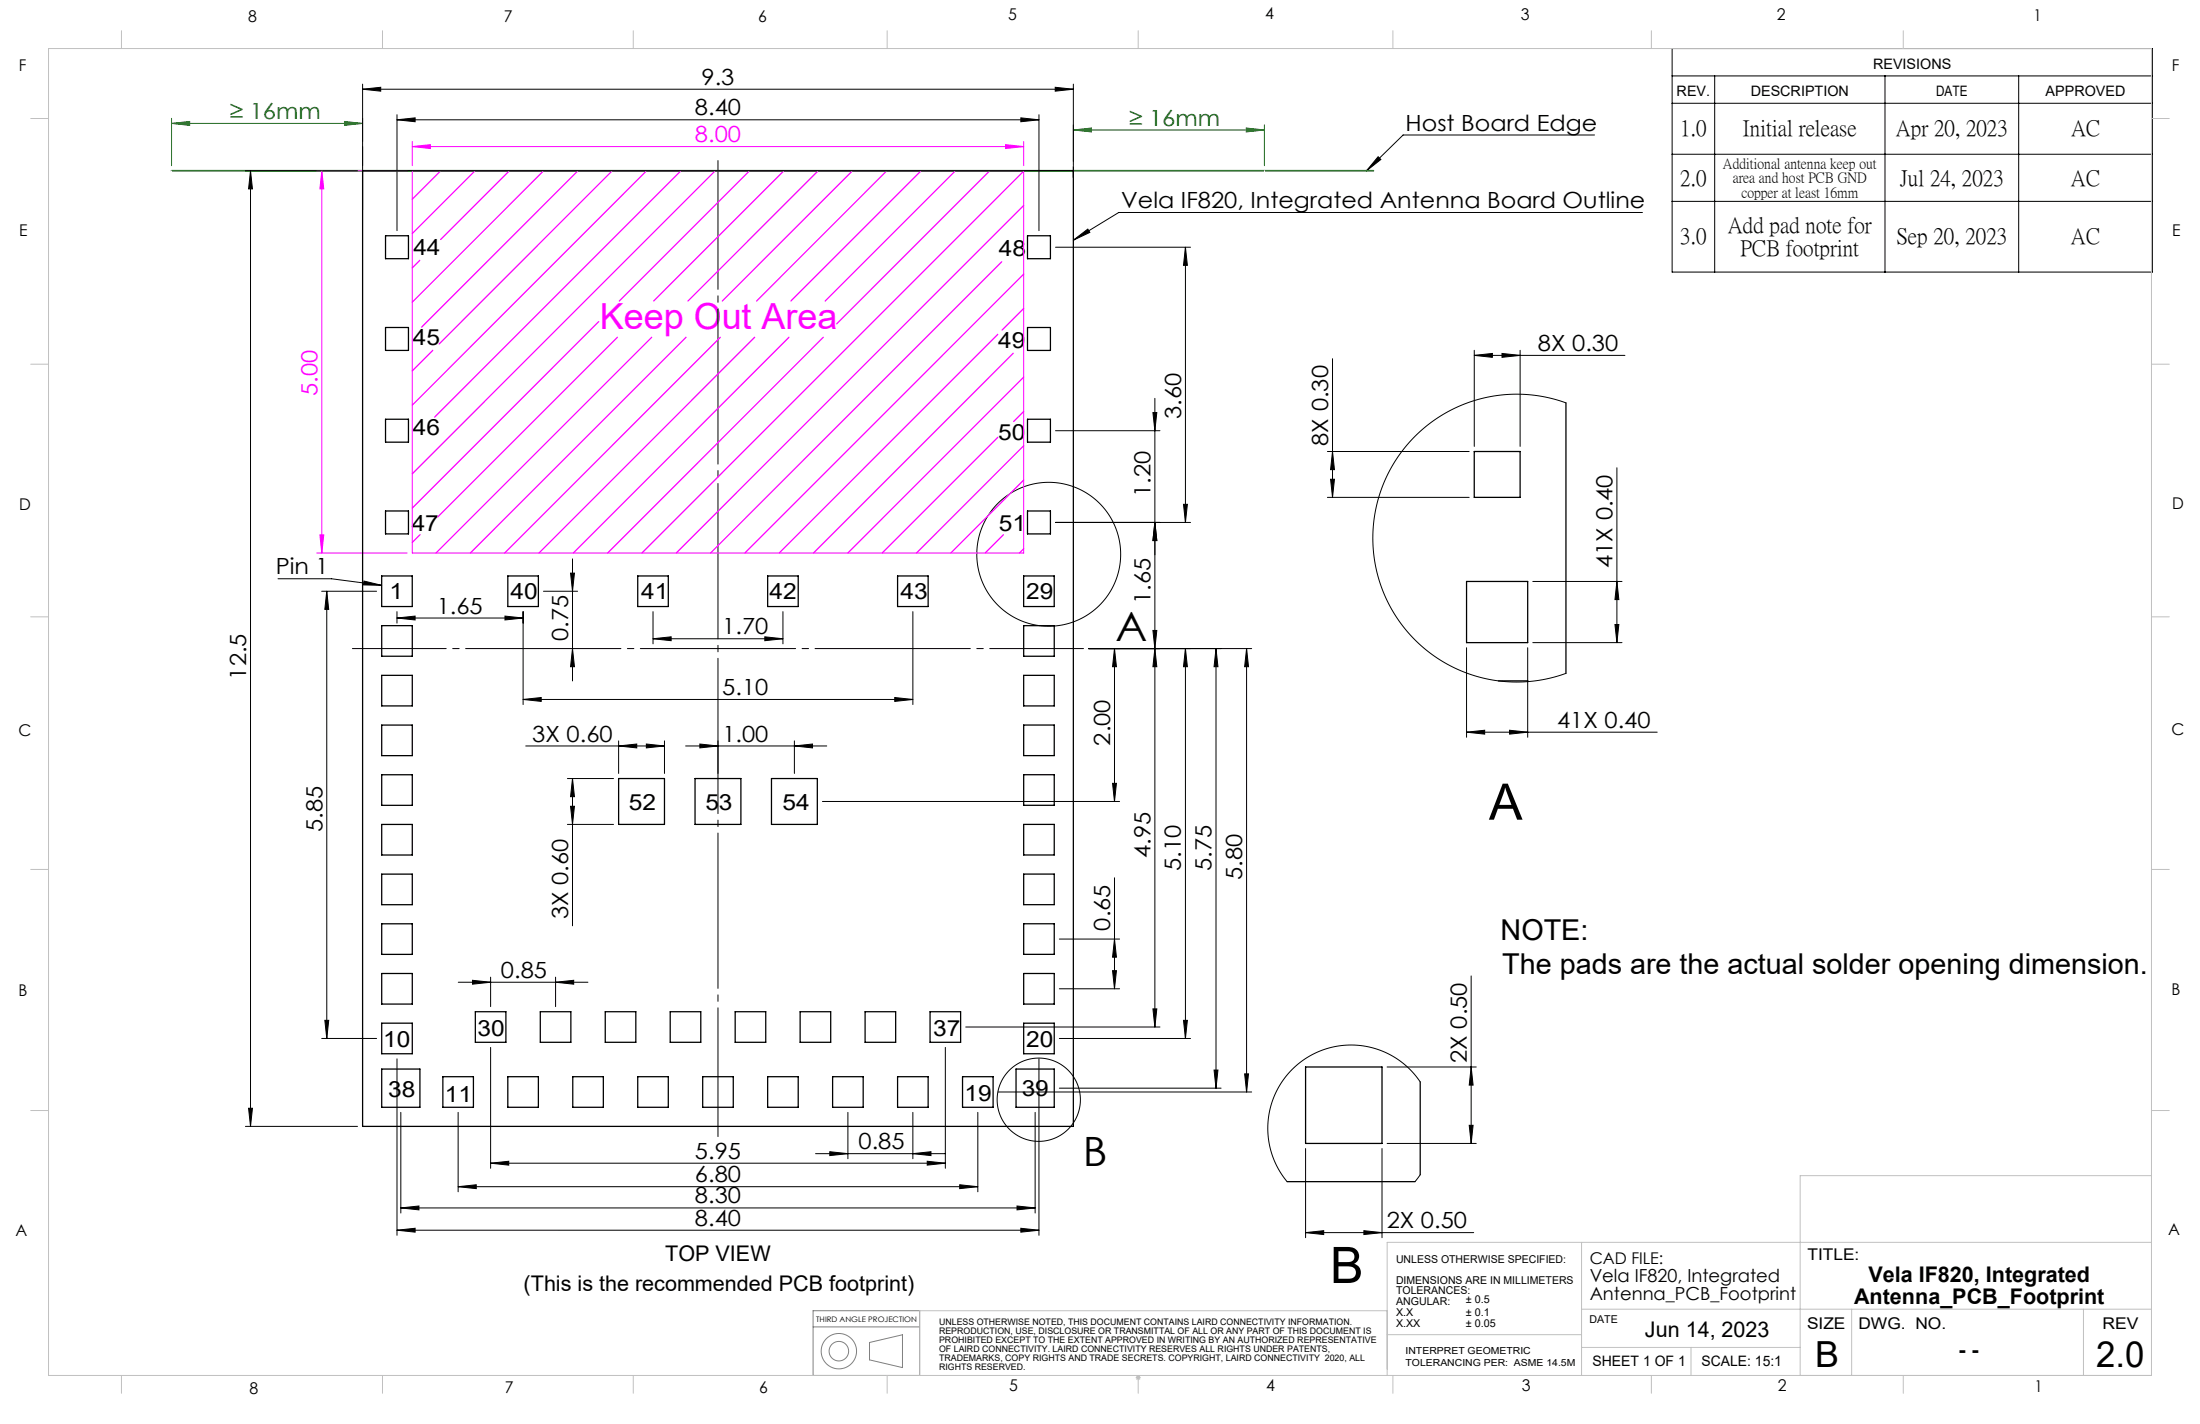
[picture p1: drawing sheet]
<svg xmlns="http://www.w3.org/2000/svg" width="432mm" height="279mm" viewBox="0 0 432 279" stroke-linecap="round" stroke-linejoin="round" font-family="sans-serif">
<g fill="none" stroke="#000" stroke-width=".2">
<path d="M71.2 17.5l3.5-.4v.8zM71.2 16.5v24.7M71.2 17.5h139.5M207.1 17.1l3.6 .4-3.6 .4zM210.7 16.5v16M328.2 9.5h94.2v43.9h-94.2zM328.2 14.9h94.2M336.5 14.9v38.5M370 14.9v38.5M396.2 14.9v38.5M48.2 33.5h22M49.2 33.5v187.5"/>
<path d="M49.2 33.5l.3 3.6h-.7zM77.9 23.5l3.6-.4v.8zM77.9 22.5v22.8M77.9 23.5h126M200.4 23.1l3.5 .4-3.5 .4zM203.9 22.5v22.8M270.5 30.7l.5 .6-2.8 2.2zM313 26.5h-37.6l-7.2 7M328.2 20.3h94.2M328.2 30.3h94.2M328.2 39.5h94.2M207.2 48.5h26.5"/>
<path d="M210.7 47.1l2.8-2.2 .4 .7zM232.7 48.5v54M232.7 48.5l.3 3.6h-.7zM322.4 41.7h-102.8l-8.9 5.4M226.7 78.2v123.3M261.5 70.4v27.2M289.4 69.7l3.5-.3v.7zM289.4 68.7v18.9M289.4 69.7h29.5M294.8 69.4l3.6 .3-3.6 .4zM298.4 68.7v18.9M207.2 84.5h20.5"/>
<path d="M226.3 81h.8l-.4 3.5zM232.3 99h.7l-.3 3.5zM260.5 97.6h27.9M260.5 88.6h27.9M261.2 94h.7l-.4 3.6zM261.5 88.6l.4 3.5h-.7zM317.4 91.8v34.3M54.6 113.6h10.4l9.9 1.2M64.1 116l.4 3.6h-.7zM64.1 116v87.8M71.4 114l3.5 .8h-3.6zM73.9 116h-10.8"/>
<path d="M106.7 116h6.7M112 112.5h.7l-.3 3.5zM112.4 109.7v23.9M207.2 102.5h26.5M226.7 102.5l.4 3.6h-.8zM300.8 114.1h17.6M317.4 114.1l.3 3.5h-.7zM77.9 121.3l3.6-.4v.7zM77.9 120v2.3M77.9 121.3h24.8M99.1 120.9l3.6 .4-3.6 .3zM102.7 137.2l3.5-.3v.7z"/>
<path d="M102.7 120v18.2M102.7 137.2h76.5M112.4 127.3l.3 3.5h-.7zM128.2 125.3l3.5-.4v.8zM128.2 120v6.3M128.2 125.3h25.5M150.1 124.9l3.6 .4-3.6 .4zM153.7 120v6.3M175.6 136.9l3.6 .3-3.6 .4zM179.2 120v18.2M213.7 127.3h32M218.7 127.3v30"/>
<path d="M218.7 127.3l.4 3.5h-.7zM226.3 123.7h.7l-.3 3.6zM226.7 127.3l.4 3.5h-.8zM232.7 127.3l.3 3.5h-.7zM232.7 127.3v76.5M238.7 127.3v86.2M238.7 127.3l.3 3.5h-.7zM244.7 127.3v87M244.7 127.3l.3 3.5h-.7zM287.8 127.1v17.6M299.8 127.1v17.6M300.8 126.1h17.6"/>
<path d="M317 122.5h.7l-.3 3.6zM103.2 146.4h27.2M111.4 152.8h9M112 158.2h.7l-.3 3.6zM112.4 152.8l.3 3.5h-.7zM112.4 152.8v28.8M121.4 146.4l3.6-.4v.7zM121.4 145.4v6.4M126.9 146l3.5 .4-3.5 .3zM130.4 145.4v6.4M134.6 146.4h27.7M137.4 146l3.5 .4-3.5 .3z"/>
<path d="M140.9 145.4v6.4M155.9 146.4l3.6-.4v.7zM155.9 145.4v6.4M161.4 157.3h58.3M218.4 153.7h.7l-.4 3.6zM287.8 143.7l3.6-.4v.7zM287.8 143.7h37.5M296.3 143.3l3.5 .4-3.5 .3zM111.4 161.8h9M218.7 172.2v21.8M89.9 192.7h25.5M92.7 192.3l3.6 .4-3.6 .4z"/>
<path d="M96.3 191.7v5.8M109 192.7l3.6-.4v.8zM109 191.7v5.8M207.9 184.3h11.8M207.9 194h11.8M218.4 190.5h.7l-.4 3.5zM218.7 184.3l.4 3.5h-.7zM226.3 198h.8l-.4 3.5zM288.7 191.5v32.9M48.8 217.5h.7l-.3 3.5zM63.8 200.2h.7l-.4 3.6zM73.9 203.8h-10.8"/>
<path d="M77.9 207.8v34.6M78.7 218.3v19.7M89.9 218.3v15.5M96.3 205.5v23.7M166.4 218.3v9.1M179.2 218.3v9.1M185.5 205.5v23.7M189.5 201.5h38.2M191.9 218.3v15.5M195.9 214.3h49.8M203.2 218.3v19.7M203.9 207.8v34.6"/>
<path d="M207.9 213.5h31.8M207.9 203.8h25.8M232.3 200.2h.7l-.3 3.6zM238.3 210h.7l-.3 3.5zM244.3 210.7h.7l-.3 3.6zM272.3 209.4h17.4M288.7 209.4l.4 3.5h-.7zM48.2 221h22M78.7 237l3.5-.4v.8zM78.7 237h124.5M89.9 232.8l3.6-.3v.7zM89.9 232.8h102"/>
<path d="M96.3 228.2l3.6-.4v.8zM96.3 228.2h89.2M160.1 226.4h25.4M162.9 226l3.5 .4-3.5 .3zM179.2 226.4l3.5-.4v.7zM182 227.8l3.5 .4-3.5 .4zM188.4 232.5l3.5 .3-3.5 .4zM199.6 236.6l3.6 .4-3.6 .4zM256.3 225.4v17.4M271.3 225.4v17.4M272.3 224.4h17.4M288.4 220.8h.7l-.4 3.6z"/>
<path d="M77.9 241.4l3.6-.4v.8zM77.9 241.4h126M200.4 241l3.5 .4-3.5 .4zM256.3 241.8l3.5-.3v.7zM256.3 241.9h32.9M267.7 241.5l3.6 .3-3.6 .4z"/>
<circle cx="205.8" cy="108.8" r="14.1"/>
<circle cx="203.9" cy="215.8" r="8.2"/>
</g>
<path d="M33.7 24.2l3.5-.4v.8zM33.7 23.2v9.3M33.7 24.2h37.5M67.6 23.8l3.6 .4-3.6 .4zM71.2 23.2v4.5M210.7 25.5l3.5-.4v.8zM210.7 24.5v7.2M210.7 25.5h37.5M244.6 25.1l3.6 .4-3.6 .4zM248.2 24.5v8" fill="none" stroke="#008000" stroke-width=".2"/>
<g fill="none" stroke="#808080" stroke-width=".2">
<path d="M159.6 257.2h20.9v12.7h-20.9zM159.6 260.3h20.9M170.7 263.4l6.4-1.5v6.4l-6.4-1.5z"/>
<circle cx="164.6" cy="265.1" r="1.92"/>
<circle cx="164.6" cy="265.1" r="3.5"/>
</g>
<g fill="none" stroke="#c0c0c0" stroke-width=".2">
<path d="M9.5 9.5h412.8v260.4h-412.8zM23.8 6v3.5M75.1 6v3.5M124.3 6v3.5M174.1 6v3.5M223.4 6v3.5M273.4 6v3.5M324.1 6v3.5M373.6 6v3.5M6 23.3h3.5M422.3 23.3h3.5M6 71.5h3.5"/>
<path d="M422.3 71.5h3.5M6 121h3.5M422.3 121h3.5M6 170.6h3.5M422.3 170.6h3.5M6 217.9h3.5M422.3 217.9h3.5M422.3 230.7h-69v39.2M272.3 257.2h-91.8v12.7M310.4 243.8v26.1M310.4 256.9h111.9M363.4 256.9v13"/>
<path d="M408.9 256.9v13M422.3 243.8h-150v26.1M23.8 269.9v3.5M75.1 269.9v3.5M124.3 269.9v3.5M174.1 269.9v3.5M222.9 270.3h1M223 270l.8 .7M223.1 270.3l.3-.4 .3 .4M223.4 269.8v3.6M223.8 270l-.8 .7M272.3 261.9h38.1"/>
<path d="M273.4 269.9v3.5M310.4 264.4h43M324.1 269.9v3.5M331.9 264.4v5.5M373.6 269.9v3.5"/>
</g>
<path d="M62.2 33.5h17.7M63.2 33.5v75M63.2 33.5l.3 3.6h-.7zM80.9 28.8l3.6-.4v.7zM80.9 27.8v4.7M80.9 33.5h120v75h-120zM80.9 28.8h120M197.4 28.4l3.5 .4-3.5 .3zM200.9 27.8v4.7M62.2 108.5h17.7M62.8 105h.7l-.3 3.5z" fill="none" stroke="#f0f" stroke-width=".2"/>
<path d="M212.7 127.3h-143.5" fill="none" stroke="#000" stroke-width=".2" stroke-dasharray="30.5 1.3 1.3 1.3" stroke-dashoffset="12.1"/>
<path d="M140.9 31.5v191.5" fill="none" stroke="#000" stroke-width=".2" stroke-dasharray="30.5 1.3 1.3 1.3" stroke-dashoffset="5.2"/>
<path d="M210.7 32.7v2.1" fill="none" stroke="#000" stroke-width=".25"/>
<path d="M33.7 33.5h235.9" fill="none" stroke="#008000" stroke-width=".35"/>
<g fill="none" stroke="#f0f" stroke-width=".25">
<path d="M86.5 33.5l-5.6 5.6M93.2 33.5l-12.3 12.3M100 33.5l-13.5 13.5M106.7 33.5l-25.8 25.8M113.4 33.5l-30.6 30.7M120.2 33.5l-34 34M126.9 33.5l-46 46M133.6 33.5l-48.3 48.3M140.4 33.5l-59.5 59.5M147.1 33.5l-25.5 25.6M153.8 33.5l-25.5 25.6M160.6 33.5l-25.6 25.6"/>
<path d="M167.3 33.5l-25.5 25.6M174.1 33.5l-25.6 25.6M180.8 33.5l-25.6 25.6M187.5 33.5l-25.5 25.6M194.3 33.5l-30.1 30M200.9 33.6l-74.9 74.9M82.4 51.1l-1.5 1.5M196.6 51.4l-57.1 57.1M200.9 40.3l-68.2 68.2M200.9 53.8l-54.7 54.7M84.9 68.7l-4 4.1M117.5 63.1l-36.6 36.6"/>
<path d="M121.2 66.2l-35.3 35.2M127.9 66.2l-42.3 42.3M134.6 66.2l-42.3 42.3M141.4 66.2l-42.3 42.3M148.1 66.2l-42.3 42.3M154.9 66.2l-42.4 42.3M161.6 66.2l-42.3 42.3M195.8 65.6l-42.9 42.9M198.9 69.3l-39.2 39.2M200.9 60.5l-4.2 4.3M200.9 74l-34.5 34.5M195.8 85.8l-22.7 22.7"/>
<path d="M200.9 80.7l-1.9 2M200.9 87.5l-21 21M200.9 94.2l-14.3 14.3M82.4 104.9l-1.5 1.5M196.9 104.9l-3.6 3.6M200.9 107.7l-.8 .8"/>
</g>
<path d="M33.7 33.5v.7" fill="none" stroke="#fff" stroke-width=".2"/>
<path d="M248.2 33.5v1.3" fill="none" stroke="#fff" stroke-width=".25"/>
<g fill="#000">
<path d="M77.9 23.5l3.6-.4v.8zM200.4 23.1l3.5 .4-3.5 .4z"/>
<path d="M232.7 48.5l.3 3.6h-.7zM232.3 99h.7l-.3 3.5zM112 112.5h.7l-.3 3.5zM112.4 127.3l.3 3.5h-.7zM218.7 184.3l.4 3.5h-.7zM218.4 190.5h.7l-.4 3.5zM226.7 102.5l.3 3.6h-.7zM226.3 123.7h.7l-.3 3.6z"/>
<path d="M64.1 116l.4 3.6h-.7zM63.8 200.2h.7l-.4 3.6z"/>
<path d="M71.4 114l3.5 .8h-3.6zM210.7 47.1l2.8-2.2 .4 .7zM270.5 30.7l.5 .6-2.8 2.2z"/>
<path d="M128.2 125.3l3.5-.4v.8zM150.1 124.9l3.6 .4-3.6 .4z"/>
<path d="M218.4 153.7h.7l-.4 3.6zM218.7 127.3l.4 3.5h-.7zM226.7 102.5l.4 3.6h-.8zM226.3 81h.8l-.4 3.5zM226.3 198h.8l-.4 3.5zM226.7 127.3l.4 3.5h-.8zM238.3 210h.7l-.3 3.5zM238.7 127.3l.3 3.5h-.7zM232.3 200.2h.7l-.3 3.6zM232.7 127.3l.3 3.5h-.7zM244.3 210.7h.7l-.3 3.6zM244.7 127.3l.3 3.5h-.7z"/>
<path d="M96.3 228.2l3.6-.4v.8zM182 227.8l3.5 .4-3.5 .4zM89.9 232.8l3.6-.3v.7zM188.4 232.5l3.5 .3-3.5 .4zM78.7 237l3.5-.4v.8zM199.6 236.6l3.6 .4-3.6 .4zM137.4 146l3.5 .4-3.5 .3zM155.9 146.4l3.6-.4v.7zM162.9 226l3.5 .4-3.5 .3zM179.2 226.4l3.5-.4v.7zM77.9 121.3l3.6-.4v.7zM99.1 120.9l3.6 .4-3.6 .3zM102.7 137.2l3.5-.3v.7zM175.6 136.9l3.6 .3-3.6 .4zM92.7 192.3l3.6 .4-3.6 .4zM109 192.7l3.6-.4v.8z"/>
<path d="M77.9 241.4l3.6-.4v.8zM200.4 241l3.5 .4-3.5 .4z"/>
</g>
<g fill="#008000">
<path d="M210.7 25.5l3.5-.4v.8zM244.6 25.1l3.6 .4-3.6 .4z"/>
<path d="M33.7 24.2l3.5-.4v.8zM67.6 23.8l3.6 .4-3.6 .4z"/>
</g>
<g fill="#f0f">
<path d="M80.9 28.8l3.6-.4v.7zM197.4 28.4l3.5 .4-3.5 .3z"/>
<path d="M63.2 33.5l.3 3.6h-.7zM62.8 105h.7l-.3 3.5z"/>
</g>
<g fill="#000">
<path d="M71.2 17.5l3.5-.4v.8zM207.1 17.1l3.6 .4-3.6 .4zM287.8 143.7l3.6-.4v.7zM296.3 143.3l3.5 .4-3.5 .3zM256.3 241.8l3.5-.3v.7zM267.7 241.5l3.6 .3-3.6 .4z"/>
<path d="M112.4 152.8l.3 3.5h-.7zM112 158.2h.7l-.3 3.6z"/>
<path d="M126.9 146l3.5 .4-3.5 .3zM121.4 146.4l3.6-.4v.7zM294.8 69.4l3.6 .3-3.6 .4zM289.4 69.7l3.5-.3v.7z"/>
<path d="M48.8 217.5h.7l-.3 3.5zM49.2 33.5l.3 3.6h-.7zM261.2 94h.7l-.4 3.6zM261.5 88.6l.4 3.5h-.7zM317 122.5h.7l-.3 3.6zM317.4 114.1l.3 3.5h-.7zM288.4 220.8h.7l-.4 3.6zM288.7 209.4l.4 3.5h-.7z"/>
</g>
<g fill="none" stroke="#000" stroke-width=".25">
<path d="M71.2 33.5h139.5v187.5h-139.5zM75.7 46.3h4.5v4.5h-4.5zM201.7 46.3h4.5v4.5h-4.5zM75.7 64.3h4.5v4.5h-4.5zM201.7 64.3h4.5v4.5h-4.5zM307.4 79v53.1M75.7 82.3h4.5v4.5h-4.5zM201.7 82.3h4.5v4.5h-4.5zM289.4 88.6h9v9h-9zM74.9 113h6v6h-6zM75.7 100.3h4.5v4.5h-4.5zM99.7 113h6v6h-6z"/>
<path d="M125.2 113h6v6h-6zM150.7 113h6v6h-6zM176.2 113h6v6h-6zM200.9 113h6v6h-6zM201.7 100.3h4.5v4.5h-4.5zM287.8 114.1h12v12h-12zM74.9 122.8h6v6h-6zM74.9 132.5h6v6h-6zM200.9 132.5h6v6h-6zM200.9 122.8h6v6h-6zM294.1 133.6h5.8v.1M74.9 142.3h6v6h-6z"/>
<path d="M74.9 152h6v6h-6zM121.4 152.8h9v9h-9zM136.4 152.8h9v9h-9zM151.4 152.8h9v9h-9zM200.9 152h6v6h-6zM200.9 142.3h6v6h-6zM74.9 161.8h6v6h-6zM74.9 171.5h6v6h-6zM200.9 171.5h6v6h-6zM200.9 161.8h6v6h-6zM74.9 181.3h6v6h-6zM74.9 191h6v6h-6z"/>
<path d="M93.3 198.5h6v6h-6zM106 198.5h6v6h-6zM118.8 198.5h6v6h-6zM131.5 198.5h6v6h-6zM144.3 198.5h6v6h-6zM157 198.5h6v6h-6zM169.8 198.5h6v6h-6zM182.5 198.5h6v6h-6zM200.9 191h6v6h-6zM200.9 181.3h6v6h-6zM74.9 200.8h6v6h-6zM74.9 209.8h7.5v7.5h-7.5z"/>
<path d="M86.9 211.3h6v6h-6zM99.7 211.3h6v6h-6zM112.4 211.3h6v6h-6zM125.2 211.3h6v6h-6zM137.9 211.3h6v6h-6zM150.7 211.3h6v6h-6zM163.4 211.3h6v6h-6zM176.2 211.3h6v6h-6zM188.9 211.3h6v6h-6zM199.4 209.8h7.5v7.5h-7.5zM200.9 200.8h6v6h-6zM256.3 209.4h15v15h-15z"/>
<path d="M278.7 212.3v18.2M252.6 231.8h25.1"/>
</g>
<path d="M307.4 79a28.2 28.2 0 0 0-38 26.6 28.2 28.2 0 0 0 38 26.5M278.7 212.3a16.3 16.3 0 0 0-23.3-4 16.3 16.3 0 0 0-2.8 23.5M278.7 230.5l-1 1.3" fill="none" stroke="#000" stroke-width=".2"/>
<g font-size="9.9">
<text x="292.2" y="160.8">A</text>
<text x="261" y="251.7">B</text>
</g>
<g font-size="7.9">
<text x="218.9" y="125.8">A</text>
<text x="212.5" y="228.9">B</text>
</g>
<text font-size="7.1" fill="#f0f" x="117.7" y="64.6">Keep Out Area</text>
<g font-size="7.1">
<text x="356.3" y="268.1">B</text>
<text x="411.4" y="268.1">2.0</text>
</g>
<g font-size="5.6">
<text x="294.5" y="184.5">NOTE:</text>
<text x="294.9" y="191.1">The pads are the actual solder opening dimension.</text>
</g>
<g font-size="4.4">
<text x="137.7" y="16.6">9.3</text>
<text x="136.4" y="22.6">8.40</text>
<text x="275.9" y="25.6">Host Board Edge</text>
<text x="329.8" y="26.6">1.0</text>
<text x="342.1" y="26.6">Initial release</text>
<text x="372.1" y="26.6">Apr 20, 2023</text>
<text x="406.5" y="26.6">AC</text>
<text x="220.1" y="40.8">Vela IF820, Integrated Antenna Board Outline</text>
<text x="329.8" y="36.2">2.0</text>
<text x="372.9" y="36.2">Jul 24, 2023</text>
<text x="406.5" y="36.2">AC</text>
<text x="329.8" y="47.8">3.0</text>
<text x="339.1" y="45.6">Add pad note for</text>
<text x="372.2" y="47.8">Sep 20, 2023</text>
<text x="406.5" y="47.8">AC</text>
<text x="81.1" y="50">44</text>
<text x="196" y="50.2">48</text>
<text x="341.6" y="50.1">PCB footprint</text>
<text x="81.1" y="67.8">45</text>
<text x="195.9" y="68.3">49</text>
<text x="301.9" y="68.9">8X 0.30</text>
<text x="231.8" y="82.2" transform="rotate(-90 231.8 82.2)">3.60</text>
<text x="81.1" y="85.4">46</text>
<text x="195.9" y="86.2">50</text>
<text x="260.7" y="87.4" transform="rotate(-90 260.7 87.4)">8X 0.30</text>
<text x="225.8" y="97.5" transform="rotate(-90 225.8 97.5)">1.20</text>
<text x="80.8" y="104.1">47</text>
<text x="196" y="104.1">51</text>
<text x="54.1" y="112.7">Pin 1</text>
<text x="316.5" y="111.4" transform="rotate(-90 316.5 111.4)">41X 0.40</text>
<text x="76.4" y="117.6">1</text>
<text x="100.2" y="117.6">40</text>
<text x="125.9" y="117.6">41</text>
<text x="151.1" y="117.6">42</text>
<text x="176.8" y="117.6">43</text>
<text x="201.4" y="117.6">29</text>
<text x="225.8" y="118.6" transform="rotate(-90 225.8 118.6)">1.65</text>
<text x="85.7" y="120.4">1.65</text>
<text x="111.5" y="125.8" transform="rotate(-90 111.5 125.8)">0.75</text>
<text x="141.8" y="124.5">1.70</text>
<text x="48.3" y="133.3" transform="rotate(-90 48.3 133.3)">12.5</text>
<text x="141.8" y="136.4">5.10</text>
<text x="305.6" y="142.8">41X 0.40</text>
<text x="104.5" y="145.5">3X 0.60</text>
<text x="141.8" y="145.5">1.00</text>
<text x="217.9" y="146.3" transform="rotate(-90 217.9 146.3)">2.00</text>
<text x="123.4" y="158.9">52</text>
<text x="138.4" y="158.8">53</text>
<text x="153.6" y="158.8">54</text>
<text x="63.3" y="163.3" transform="rotate(-90 63.3 163.3)">5.85</text>
<text x="225.8" y="168.4" transform="rotate(-90 225.8 168.4)">4.95</text>
<text x="231.8" y="170.9" transform="rotate(-90 231.8 170.9)">5.10</text>
<text x="237.8" y="170.9" transform="rotate(-90 237.8 170.9)">5.75</text>
<text x="243.8" y="172.7" transform="rotate(-90 243.8 172.7)">5.80</text>
<text x="111.5" y="180.4" transform="rotate(-90 111.5 180.4)">3X 0.60</text>
<text x="217.9" y="182.6" transform="rotate(-90 217.9 182.6)">0.65</text>
<text x="98.3" y="191.9">0.85</text>
<text x="93.7" y="203.2">30</text>
<text x="183.1" y="203.3">37</text>
<text x="75.2" y="205.5">10</text>
<text x="201.4" y="205.4">20</text>
<text x="287.9" y="208.6" transform="rotate(-90 287.9 208.6)">2X 0.50</text>
<text x="76.2" y="215.3">38</text>
<text x="189.3" y="216">19</text>
<text x="200.5" y="215">39</text>
<text x="87.3" y="216.1">11</text>
<text x="136.4" y="227.4">5.95</text>
<text x="168.5" y="225.5">0.85</text>
<text x="136.4" y="232">6.80</text>
<text x="136.4" y="236.1">8.30</text>
<text x="136.4" y="240.5">8.40</text>
<text x="272.2" y="241">2X 0.50</text>
</g>
<g font-size="4.4" fill="#008000">
<text x="45.2" y="23.3">≥ 16mm</text>
<text x="221.7" y="24.6">≥ 16mm</text>
</g>
<g font-size="4.4" fill="#f0f">
<text x="136.4" y="27.9">8.00</text>
<text x="62.3" y="77.7" transform="rotate(-90 62.3 77.7)">5.00</text>
</g>
<g font-size="4.2">
<text x="130.6" y="247.4">TOP VIEW</text>
<text x="366.7" y="251.5">Vela IF820, Integrated</text>
<text x="102.8" y="253.2">(This is the recommended PCB footprint)</text>
<text x="363.9" y="255.8">Antenna_PCB_Footprint</text>
<text x="322.9" y="262.3">Jun 14, 2023</text>
<text x="384.4" y="266.4">- -</text>
</g>
<g font-size="3.5">
<text x="312" y="251.6">Vela IF820, Integrated</text>
<text x="312" y="255.1">Antenna_PCB_Footprint</text>
</g>
<g font-size="3.2">
<text x="48.7" y="4.4">8</text>
<text x="98.9" y="4.3">7</text>
<text x="148.8" y="4.3">6</text>
<text x="197.9" y="3.9">5</text>
<text x="248.3" y="3.8">4</text>
<text x="298.5" y="3.8">3</text>
<text x="348.8" y="3.8">2</text>
<text x="399.1" y="4.1">1</text>
<text x="3.7" y="14">F</text>
<text x="426.2" y="13.9">F</text>
<text x="3.8" y="46.4">E</text>
<text x="426.3" y="46.3">E</text>
<text x="3.8" y="100">D</text>
<text x="426.3" y="99.9">D</text>
<text x="3.7" y="144.3">C</text>
<text x="426.2" y="144.2">C</text>
<text x="3.6" y="195.4">B</text>
<text x="426.2" y="195.3">B</text>
<text x="3" y="242.4">A</text>
<text x="425.6" y="242.3">A</text>
<text x="312" y="248.1">CAD FILE:</text>
<text x="354.8" y="247.2">TITLE:</text>
<text x="354.7" y="260.8">SIZE</text>
<text x="364.7" y="260.8">DWG. NO.</text>
<text x="412.6" y="260.8">REV</text>
<text x="48.9" y="273.4">8</text>
<text x="99.1" y="273.3">7</text>
<text x="149" y="273.4">6</text>
<text x="198.1" y="272.9">5</text>
<text x="248.5" y="272.8">4</text>
<text x="298.7" y="272.9">3</text>
<text x="348.9" y="272.9">2</text>
<text x="399.3" y="273.2">1</text>
</g>
<g font-size="2.8">
<text x="367.6" y="13.5">REVISIONS</text>
<text x="329.1" y="18.8">REV.</text>
<text x="343.6" y="18.8">DESCRIPTION</text>
<text x="380" y="18.8">DATE</text>
<text x="401.5" y="18.8">APPROVED</text>
<text x="338.2" y="32.9">Additional antenna keep out</text>
<text x="340.1" y="35.7">area and host PCB GND</text>
<text x="341.8" y="38.6">copper at least 16mm</text>
<text x="312.6" y="268.1">SHEET 1 OF 1</text>
<text x="334" y="268.1">SCALE: 15:1</text>
</g>
<g font-size="2.1">
<text x="274" y="247.8">UNLESS OTHERWISE SPECIFIED:</text>
<text x="274" y="251.9">DIMENSIONS ARE IN MILLIMETERS</text>
<text x="274" y="254">TOLERANCES:</text>
<text x="274" y="256.1">ANGULAR:</text>
<text x="287.7" y="255.8">± 0.5</text>
<text x="274" y="258.2">X.X</text>
<text x="274" y="260.3">X.XX</text>
<text x="287.7" y="258.2">± 0.1</text>
<text x="287.7" y="260.3">± 0.05</text>
<text x="312" y="259.6">DATE</text>
</g>
<g font-size="1.9">
<text x="275.9" y="265.6">INTERPRET GEOMETRIC</text>
<text x="275.9" y="268.1">TOLERANCING PER: ASME 14.5M</text>
</g>
<g font-size="1.8">
<text x="184.3" y="260">UNLESS OTHERWISE NOTED, THIS DOCUMENT CONTAINS LAIRD CONNECTIVITY INFORMATION.</text>
<text x="184.3" y="261.7">REPRODUCTION, USE, DISCLOSURE OR TRANSMITTAL OF ALL OR ANY PART OF THIS DOCUMENT IS</text>
<text x="184.3" y="263.5">PROHIBITED EXCEPT TO THE EXTENT APPROVED IN WRITING BY AN AUTHORIZED REPRESENTATIVE</text>
<text x="184.3" y="265.3">OF LAIRD CONNECTIVITY. LAIRD CONNECTIVITY RESERVES ALL RIGHTS UNDER PATENTS,</text>
<text x="184.3" y="267">TRADEMARKS, COPY RIGHTS AND TRADE SECRETS. COPYRIGHT, LAIRD CONNECTIVITY 2020, ALL</text>
<text x="184.3" y="268.8">RIGHTS RESERVED.</text>
</g>
<text font-size="1.5" x="160.2" y="259.4">THIRD ANGLE PROJECTION</text>
</svg>
